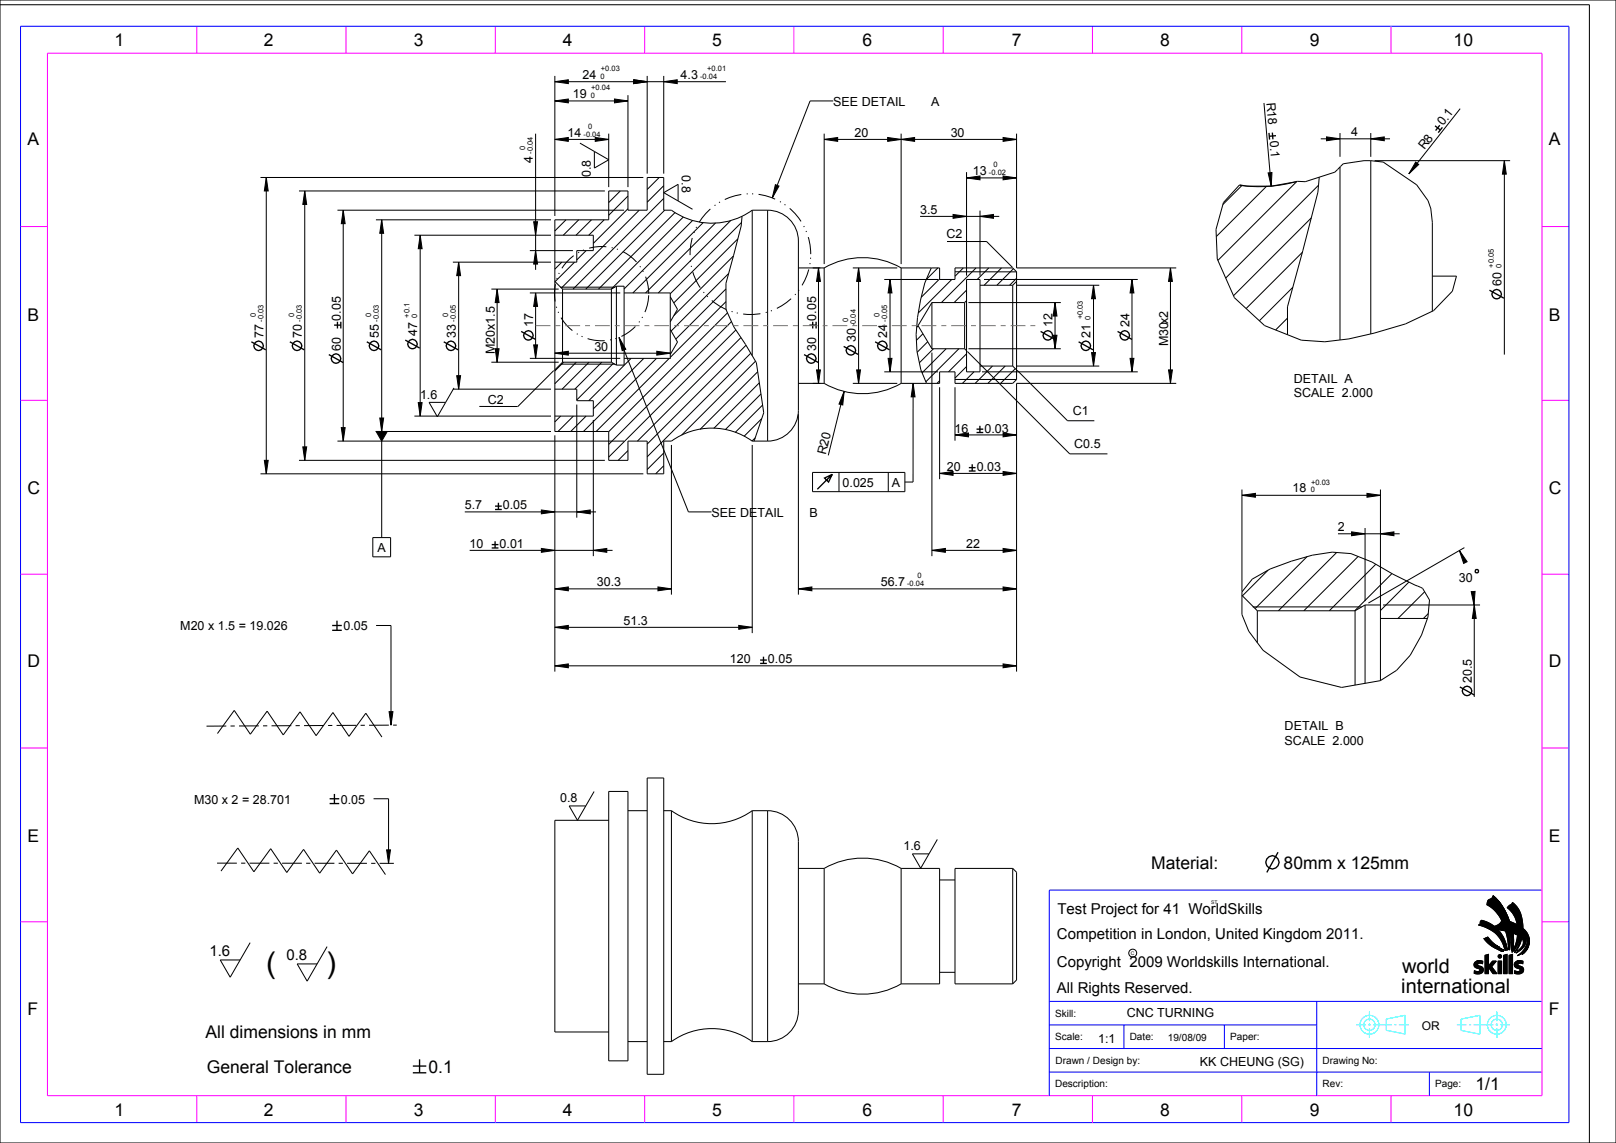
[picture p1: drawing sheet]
<svg xmlns="http://www.w3.org/2000/svg" width="420mm" height="297mm" viewBox="0 0 420 297" stroke-linecap="round" stroke-linejoin="round" font-family="sans-serif">
<g fill="#000">
<path d="M144.2 36.2l3.5-.5v1zM144.2 26.2l3.5-.5v1zM144.2 21.2l3.5-.5v1zM154.7 35.7l3.5 .5-3.5 .5zM159.7 25.7l3.5 .5-3.5 .5zM164.7 20.7l3.5 .5-3.5 .5zM172.5 21.2l3.5-.5v1zM214.2 36.2l3.5-.5v1zM234.2 36.2l3.5-.5v1zM230.7 35.7l3.5 .5-3.5 .5zM260.7 35.7l3.5 .5-3.5 .5zM344.8 35.6l3.5 .5-3.5 .5z"/>
<path d="M356.3 36.1l3.5-.5v1zM69.2 46.1l.5 3.5h-1zM79.2 49.6l.5 3.5h-1zM89.2 54.6l.5 3.5h-1zM99.2 57.1l.5 3.5h-1zM201.5 48l1 .4-1.8 3zM251.2 46.2l3.5-.5v1zM247.7 55.7l3.5 .5-3.5 .5zM254.7 56.2l3.5-.5v1zM260.7 45.7l3.5 .5-3.5 .5zM329.6 44.9l1-.1-.2 3.6zM367.9 42.1l.8 .6-2.5 2.5z"/>
<path d="M391 41.7l.5 3.5h-1zM109.2 61.1l.5 3.5h-1zM119.2 68.1l.5 3.5h-1zM129.2 75.1l.5 3.5h-1zM139.2 76.1l.5 3.5h-1zM138.7 57.6h1l-.5 3.5zM139.2 65.1l.5 3.5h-1zM212.7 69.6l.5 3.5h-1zM223.1 69.6l.5 3.5h-1zM231.3 72.6l.5 3.5h-1zM274.2 78.6l.5 3.5h-1zM284.2 74.1l.5 3.5h-1z"/>
<path d="M294.2 72.6l.5 3.5h-1zM304.2 69.6l.5 3.5h-1zM128.7 90.6h1l-.5 3.5zM138.7 89.6h1l-.5 3.5zM144.2 91.8l3.5-.5v1zM160.9 87.7l1.7 3-.9 .4zM170.7 91.3l3.5 .5-3.5 .5zM212.2 96.1h1l-.5 3.5zM222.6 96.1h1l-.5 3.5zM230.8 93.1h1l-.5 3.5zM237.3 99.6l.5 3.5h-1zM273.7 87.1h1l-.5 3.5z"/>
<path d="M283.7 91.6h1l-.5 3.5zM293.7 93.1h1l-.5 3.5zM303.7 96.1h1l-.5 3.5zM78.7 116.1h1l-.5 3.5zM88.7 111.1h1l-.5 3.5zM97.8 112.1h2.8l-1.4 2.5zM98.7 108.6h1l-.5 3.5zM108.7 104.6h1l-.5 3.5zM118.7 97.6h1l-.5 3.5zM219.4 101.7l-.4 3.5-.9-.2zM248.2 113l3.5-.5v1zM260.7 112.5l3.5 .5-3.5 .5z"/>
<path d="M68.7 119.6h1l-.5 3.5zM140.7 132.5l3.5 .5-3.5 .5zM149.9 133l3.5-.5v1zM244.2 123l3.5-.5v1zM260.7 122.5l3.5 .5-3.5 .5zM322.8 128.7l3.5-.5v1zM351.3 138.2l3.5 .5-3.5 .5zM358.8 138.7l3.5-.5v1zM355.3 128.2l3.5 .5-3.5 .5zM140.7 142.5l3.5 .5-3.5 .5zM144.2 153l3.5-.5v1zM154.2 143l3.5-.5v1z"/>
<path d="M171 152.5l3.5 .5-3.5 .5zM207.5 153l3.5-.5v1zM242.2 143l3.5-.5v1zM260.7 152.5l3.5 .5-3.5 .5zM260.7 142.5l3.5 .5-3.5 .5zM379.3 143l2 3-.9 .4zM382.4 153.7h1l-.3 3.5zM383.2 157.2l.5 3.5h-1zM144.2 163l3.5-.5v1zM144.2 173l3.5-.5v1zM192 162.5l3.5 .5-3.5 .5zM260.7 172.5l3.5 .5-3.5 .5z"/>
<path d="M101.1 184.9h1l-.5 3.5zM100.5 220.8h1l-.5 3.5zM384.8 239.3l.3-.2a8.6 8.6 0 0 1 3.3 1.6 7.8 7.8 0 0 1-4.1-.3l.3-.3zM386.8 233.9a1.44 1.44 0 0 0 1.2-1 14.4 14.4 0 0 1 4.2 6.5l-1.8-.5-.1 .4-1.1-1.8a7.7 7.7 0 0 0-2.8-2.4zM388 232.7a13.8 13.8 0 0 1 4.3 6.7 15.8 15.8 0 0 0-4.3-6.7zM390.4 238.9l1.5 .4-1.8 .3zM387.5 241l1.9-.7 .7-.7a4.6 4.6 0 0 1 4 .6 4.9 4.9 0 0 1 3.4 4.3l-.1 .2-.1-1.1v.8l-.4 .2-.4-1.2a3.8 3.8 0 0 1-2.5-.8l-2.9-1zM391.9 235.6l1-.8 .2-.3a7.8 7.8 0 0 1 2.7 6.8l-1.5-1a6.5 6.5 0 0 0-2.6-4.4zM383.1 250.5l1-.1v.4l-1 .2zM383.2 250.2l1.3 .1-1.4 .2zM383.1 251l1-.2 .3 .2-1.2 .1zM383.8 249.7h1.1z"/>
<path d="M383.2 251.1h1.6l-1.5 .2zM383.1 252.9l2.3-.4a1.93 1.93 0 0 1-2.3 .4zM383.3 251.3l1.5-.2 .3 .2zM383.7 249.8h1.6zM383.4 251.4l1.7-.1a.9 .9 0 0 1 .3 1.2l-2.3 .4 .1-.7a.84 .84 0 0 0 1.4-.2zM383.4 250l.3-.2h1.7l-.1 .6-2.1-.2zM385.7 243.9l1-.4 1 1.2 1.2 1a2.02 2.02 0 0 1-2.3-.7zM386 243.8h.1zM386.1 243.8l.6-.3zM386.6 241.2l.9-.2 1.5 .2 .2 .2-1.9-.3-.2 .3zM387.3 241.1l1.9 .3a11 11 0 0 1 6.1 2.1l-.4-.2a17.1 17.1 0 0 0-7.7-2.1zM386 248.2l.9-.2v3l1-1.3h1l-1.2 1.5 1.4 1.8h-1.1l-1.1-1.7v1.7h-.9z"/>
<path d="M386 240.9l2.4-.2-1.8 .5zM387.2 241.2a3.2 3.2 0 0 1 3.6 2.5l.5 1.3 .1 .6-.6-1.5-.7-.8 .5 .9a2.46 2.46 0 0 1 .3 1.9 7.7 7.7 0 0 0-3.8-4.7zM387.7 245.8l1.2-.1 2.1 1.2-2.4-1 .3 .2-.4 .2zM388.5 246.3l.4-.2 1.5 1.2zM389.4 249.7h.9v3.3h-.9zM389.5 246.5l.9 .6v.2zM390.2 246.9l.6 .3zM390.8 248.2l.9-.2v5h-.9zM391.1 246.5l.1 .1zM391.1 245.6l.3 1.5-.5-1zM391.3 245l.5 1.9zM392.5 244.8l-.2 2.1-.2-1.5-.1 1.5v-1.5z"/>
<path d="M392.2 245.7v.4zM392.2 248.2l.9-.2v5h-.9zM391.3 241.9l1 .2 .2 2.7-.5 .6zM392.4 242.2l.6 .2 .1 .5-.4 .7zM393.1 242.9l.1 1.8-.4 2.4-.1-3.5zM393.1 242.4a9.6 9.6 0 0 1-.1 5.1 12.8 12.8 0 0 0 .1-5.1zM393.6 246.4l-.3 .3zM393.5 246.3l.2-.1-.4 .5zM393.7 246.2l-.2 .4zM394 247.6l.2-.1zM394.3 247.1l.2-.1zM393.6 250.5l.9-.1v.4l-.9 .2z"/>
<path d="M393.7 250.2l1.2 .1-1.3 .2zM393.6 251l.9-.2 .4 .2-1.2 .1zM394.3 249.7h1zM394.4 243l.6 .3a7.6 7.6 0 0 1-1.7 3.9l.5-1-.3 .1 .6-1.4zM393.7 251.1h1.6l-1.5 .2zM393.6 252.9l2.2-.4a1.93 1.93 0 0 1-2.2 .4zM393.8 251.3l1.5-.2 .3 .2zM395.1 243.4l.3 .2a5.6 5.6 0 0 1-1.8 3.9 7.7 7.7 0 0 0 1.5-4.1zM394.1 249.8h1.6zM393.9 251.4l1.7-.1a.9 .9 0 0 1 .2 1.2l-2.2 .4 .1-.7a.84 .84 0 0 0 1.4-.2zM393.8 250l.3-.2h1.7v.6l-2.1-.2zM395.2 243.4h1.3a3.4 3.4 0 0 1-2.3 4.1l.1-.1a4.8 4.8 0 0 0 1.6-2.5l-.2-.8z"/>
<path d="M396.9 244.6l.4-.2a4.2 4.2 0 0 1-3 3.9 4.9 4.9 0 0 0 2.6-3.7zM397.5 244.5a3.9 3.9 0 0 1-1.9 3.5 4.6 4.6 0 0 0 1.9-3.5z"/>
<circle cx="389.8" cy="248.5" r=".45"/>
</g>
<g fill="none" stroke="#000" stroke-width=".26">
<path d="M0 0h420v297h-420zM0 1.2h413.1v295.8M144.2 19.7v36.4M168.2 19.7v25.4M172.5 19.7v25.4M139.2 34.7v35.4M144.2 36.2l3.5-.5v1zM144.2 26.2l3.5-.5v1zM144.2 21.2l3.5-.5v1zM144.2 36.2h14M144.2 26.2h19M144.2 21.2h44.5"/>
<path d="M150.7 37.2l7.5 4.3-3.7 2.2v-4.3M154.7 35.7l3.5 .5-3.5 .5zM158.2 34.7v13.9M159.7 25.7l3.5 .5-3.5 .5zM163.2 24.7v23.9M164.7 20.7l3.5 .5-3.5 .5zM172.5 21.2l3.5-.5v1zM214.2 36.2l3.5-.5v1zM214.2 34.7v33.9M214.2 36.2h50M216.5 26.2h-6l-9.8 25.2M230.7 35.7l3.5 .5-3.5 .5z"/>
<path d="M234.2 36.2l3.5-.5v1zM234.2 34.7v33.9M260.7 35.7l3.5 .5-3.5 .5zM264.2 34.7v34.9h41.5M328.5 26.8l1.9 21.6M343.3 36.1h18M344.8 35.6l3.5 .5-3.5 .5zM348.3 34.6v6.1M356.3 36.1l3.5-.5v1zM356.3 34.6v6.1M379.5 28.2l-13.3 17M67.7 46.1h99.5"/>
<path d="M69.2 46.1l.5 3.5h-1zM69.2 46.1v77M77.7 49.6h79.5M79.2 49.6l.5 3.5h-1zM79.2 49.6v70M87.7 54.6h74.5M89.2 54.6l.5 3.5h-1zM89.2 54.6v60M97.7 57.1h45.5M99.2 57.1l.5 3.5h-1zM99.2 57.1v55M138.7 57.6h1l-.5 3.5z"/>
<path d="M144.2 57.1h14v-7.5h5v5h5v-8.5h4.3v8.5h2a18 18 0 0 0 18.4 1.6l-.3 2.5-3.9 14.9v6.8l2.1 4.6 3 4.5 2.8 4.7 1.9 13.1-2.5 7.3h-.5a18 18 0 0 0-21 0h-2v8.5h-4.3v-8.5h-5v5h-5v-7.5h-14zM147.1 57.1l-2.9 2.9M150.4 57.1l-4 4M153.7 57.1l-4 4M157 57.1l-4 4M161.2 49.6l-3 3M163.2 50.9l-5 5M163.2 54.2l-9 9M166.1 54.6l-20.2 20.2M171.3 46.1l-3.1 3.1M172.5 48.3l-4.3 4.3M172.5 51.6l-23.6 23.5"/>
<path d="M172.8 54.6l-20.5 20.5M175.5 55.2l-19.9 19.9M176.2 52.2v-4.3l-3.7 2.2 7.5 4.3M177.6 56.4l-18.7 18.7M180 57.3l-17.8 17.8M182.8 57.8l-18.3 18.3M186 57.9l-18.2 18.2M189.9 57.3l-18.8 18.8M192.7 57.8l-18.5 18.5M201.5 48l1 .4-1.8 3zM239.1 56.2h20.6M247.7 55.7l3.5 .5-3.5 .5z"/>
<path d="M251.2 46.2l3.5-.5v1zM251.2 46.2h13M251.2 44.7v26.9M254.7 56.2l3.5-.5v1zM254.7 54.7v16.9M260.7 45.7l3.5 .5-3.5 .5zM322.2 48a33 33 0 0 0 14.9-.9l-20.6 20.6M322.8 48.1l-5 5M329.2 48.4l-13.1 13.1M329.6 44.9l1-.1-.2 3.6zM340.8 56.6l-20.2 20.2M342.7 48.1l-24.1 24.2"/>
<path d="M342.9 46l-.4 3.9-7.9 29.8v7.3M348.3 43.4v44.9M356.3 41.7l3.2 .4 8.7 5.9 2.9 4.1 .8 2.1 .4 3.5v23.2M356.3 41.7h-1.8l-5.4 .9-2.2 2.1-7.7 2.5-2-.1a36 36 0 0 1-15.1 1l-4.1 4.5-2 7 .4 7.7 4.4 10.1 7.9 7.2 9.5 3.8 6.1 .4 6.3-.7 6.5-1.5 8.2-2.4 7.3-3.5 4.9-5 1-4h-6.2M356.3 41.7v45.1M357.3 41.7h35.2M367.9 42.1l.8 .6-2.5 2.5zM391 41.7l.5 3.5h-1zM391 41.7v50.4M107.7 61.1h35.5M109.2 61.1l.5 3.5h-1zM109.2 61.1v47"/>
<path d="M117.7 68.1h25.5M119.2 68.1l.5 3.5h-1zM119.2 68.1v33M127.7 75.1h17.5M129.2 75.1l.5 3.5h-1zM129.2 75.1v19M137.7 76.1h23.5M137.7 65.1h11.2M139.2 76.1l.5 3.5h-1zM139.2 65.1l.5 3.5h-1zM139.2 76.1v17M144.2 61.1h10v4h-4.3v3h-5.7"/>
<path d="M144.2 73.1l2 2M145.6 74.6h14.2M146 68.1l-1.8 1.8M146.2 75.1v19M146.2 75.1h12.7M149.3 68.1l-5 5.1M152.3 65.1l-2.4 2.4M158.9 75.1v19M160.2 74.4v20.5M160.2 74.4h2v20.5h-2M160.2 74.4l-1.3 .7M162.2 76.1h12v17.2"/>
<path d="M174.2 77.1l1.9 3.3-1.9 3.2M188.7 75.1l-13.1 13M188.7 78.4l-14.5 14.5M189.4 71.1l-15 14.9M190.6 66.5l-15.5 15.5M191.8 62.1l-16.7 16.6M211.2 69.6h2M212.7 69.6l.5 3.5h-1zM212.7 69.6v30M214.2 69.6a20 20 0 0 1 20 0v30a20 20 0 0 1-20 0zM221.6 69.6h11.6M223.1 69.6l.5 3.5h-1z"/>
<path d="M223.1 69.6v30M229.8 72.6h14M231.3 72.6l.5 3.5h-1zM231.3 72.6v24M242.2 78.6h8.5M242.2 78.6l-3.6 6 3.6 6M242.2 78.6v12M243.8 69.6l-3.1 3M244.2 72.5l-4.8 4.8M246.1 62.8h10.4M247.4 72.6l-8.7 8.7M248.2 70.6h16"/>
<path d="M250.4 69.6l-2.2 2.2M250.7 78.6v12M251.2 72.6h3.5v24h-3.5zM251.2 75.4l-3.2 3.2M251.2 78.1l-.5 .5M251.7 78.6h24M253.7 69.6l-9 9M254.7 74.1h8.5M255.7 72.6h40M256.4 62.7l6.8 6.8M257 69.6l-3 3M260.3 69.6l-4.5 4.5"/>
<path d="M263.2 74.1v21M263.4 69.8l-4.3 4.3M264.2 70.6l-1-1h-15v3h-4v-3h-2.2l-1.6 3.9a46.7 46.7 0 0 0-2.1 17.8l1 4.8 1.5 3.5h3.4v-3h4v3h15l1-1M264.2 72.3l-1.8 1.8M264.2 73.1l-1 1M264.2 70.6v28M264.2 74.1h21.5M274.2 78.6l.5 3.5h-1zM274.2 78.6v12M284.2 74.1l.5 3.5h-1zM284.2 74.1v21M294.2 72.6l.5 3.5h-1z"/>
<path d="M294.2 72.6v24M304.2 69.6l.5 3.5h-1zM304.2 69.6v30M336 74.7l-8.7 8.6M338.5 65.6l-14.6 14.6M118.7 97.6h1l-.5 3.5zM127.7 94.1h17.5M128.7 90.6h1l-.5 3.5zM137.7 93.1h23.5M138.7 89.6h1l-.5 3.5zM143.9 96.3l-9.3 9.4M144.2 91.8l3.5-.5v1z"/>
<path d="M144.2 91.8h30M145.8 94.6h14M146.2 94.1l-2 2M146.2 94.1h12.7M146.5 94.1l-2.3 2.3M149.8 94.1l-5.6 5.6M153.1 94.1l-7 7M156.4 94.1l-7 7M158.9 94.1l1.3 .8M159.4 94.4l-9.5 9.5M160.9 87.7l1.7 3-.9 .4zM160.9 87.7l18 45.3h6"/>
<path d="M162.2 93.1h12M164 93.1l-11 11M167.3 93.1l-13.1 13.1M170.6 93.1l-19 19M170.7 91.3l3.5 .5-3.5 .5zM173.9 93.1l-19 19M174.2 85.6l1.9 3.3-1.9 3.2M189.1 81.3l-30.9 30.9M190.1 83.6l-31.9 31.9M191.2 85.7l-33 33.1M192.6 87.7l-26.9 26.9M193.9 89.7l-25.7 25.7"/>
<path d="M195.1 91.8l-26.9 26.9M196.4 93.9l-19.2 19.1M196.9 96.6l-14.9 15M197.4 99.5l-11.9 11.8M211.2 99.6h2M212.2 96.1h1l-.5 3.5zM221.6 99.6h11.6M222.6 96.1h1l-.5 3.5zM229.8 96.6h14M230.8 93.1h1l-.5 3.5zM237.3 99.6l.5 3.5h-1zM237.3 99.6v25.7h-2.1"/>
<path d="M238.6 84.7l-.3 .3M239.9 86.7l-1.7 1.7M241.1 88.8l-2.7 2.7M242.2 90.6h8.5M242.2 91.6v52.9M242.6 90.6l-3.7 3.7M244.2 98.9l-.7 .7M245.9 90.6l-6.2 6.3M248.2 98.6h16M249.2 90.6l-8.6 8.6M250.7 90.6l.5 .5M251.2 91.9l-4.7 4.7"/>
<path d="M251.2 95.2l-3 3M251.4 91.3l26.6 26.6h9.8M251.7 90.6h24M253.1 96.6l-3 3M254.7 95.1h8.5M255.2 96.6h40.5M257.9 95.1l-4.5 4.5M261.3 95.1l-4.5 4.5M263.2 95.1l1 1M263.9 95.8l-3.8 3.8M264.2 95.1h21.5M264.4 96.2l13.1 13.1h6.9"/>
<path d="M273.7 87.1h1l-.5 3.5zM283.7 91.6h1l-.5 3.5zM293.7 93.1h1l-.5 3.5zM303.7 96.1h1l-.5 3.5zM305.7 99.6h-41.5v74.9M334.6 82.7l-3.1 3M68.7 119.6h1l-.5 3.5zM77.7 119.6h79.5M78.7 116.1h1l-.5 3.5zM87.7 114.6h74.5M88.7 111.1h1l-.5 3.5zM97.7 112.1h45.5"/>
<path d="M97.8 112.1h2.8l-1.4 2.5zM98.7 108.6h1l-.5 3.5zM99.2 114.6v25.1M107.7 108.1h35.5M108.7 104.6h1l-.5 3.5zM117.7 101.1h25.5M118 100.8l-4.3 7.5-2.2-3.7h4.3M124.6 105.6h9.9M144.2 113.1v61.4M144.2 101.1h5.7v3h4.3v4h-10M145.7 108.1l-1.5 1.5M149 108.1l-4 4"/>
<path d="M149.9 105.1v29.4M152.3 108.1l-4 4M154.2 109.1v35.4M163.2 117.1l-2.5 2.5M172.5 117.7l-4.3 4.3M174.5 115.6v38.9M195.5 115.6v48.9M196.3 113.8l-.8 .8M197.8 102.4l-9.3 9.3M198 108.8l-4.6 4.6M198.2 105.2l-7.1 7.2M207.5 107.6v46.9"/>
<path d="M219.4 101.7l-.4 3.5-.9-.2zM219.4 101.7l-4.1 16.6M244.2 100.6v23.9M248.2 113l3.5-.5v1zM248.2 113h16M248.2 100.6v13.9M260.7 112.5l3.5 .5-3.5 .5zM67.7 123.1h99.5M96.9 139.7h4.6v5h-4.6zM120.8 133h34.1M140.7 132.5l3.5 .5-3.5 .5zM149.9 133l3.5-.5v1z"/>
<path d="M172.5 121l-2.1 2.1M211.2 122.8h24v5h-24zM218.1 122.8v5M230.9 122.8v5M244.2 123l3.5-.5v1zM244.2 123h20M260.7 122.5l3.5 .5-3.5 .5zM322.8 128.7l3.5-.5v1zM322.8 127.2v26.5M322.8 128.7h36M347.7 138.7h16.1M351.3 138.2l3.5 .5-3.5 .5z"/>
<path d="M354.8 137.2v19M355.3 128.2l3.5 .5-3.5 .5zM358.8 138.7l3.5-.5v1zM358.8 127.2v49.6M122.1 143h37.1M140.7 142.5l3.5 .5-3.5 .5zM144.2 153l3.5-.5v1zM144.2 153h30.3M154.2 143l3.5-.5v1zM171 152.5l3.5 .5-3.5 .5zM207.5 153l3.5-.5v1zM207.5 153h56.7"/>
<path d="M242.2 143l3.5-.5v1zM242.2 143h22M260.7 152.5l3.5 .5-3.5 .5zM260.7 142.5l3.5 .5-3.5 .5zM322.8 154.7l4 4M325.5 150.5l4.6-2.7 5.5-2 5.5-1.5 5.1-.8 4.9 .4 5.5 2.1 5.4 3.2 7.7 3.7 1.8 3-.4 4.4-1.6 4.7-3 5.3-3.5 3.9-4.3 2.7-10 1.7-10.8-2.7-9.6-6.9-3.8-5-1.7-4.3v-5.9zM325.6 157.7h28.3M326.8 158.7v8.3M326.8 158.7h25.4M329.6 148.2l-6.7 6.6M339.7 144.7l-13.5 13.4M347.4 143.6l-15.1 15.1"/>
<path d="M352.2 158.7v19.3M353 144.6l-14.1 14.1M354.8 157.2l-2.6 1.5M354.8 157.2h4M354.8 157.2v20.4M357.6 146.6l-12.1 12.1M359.5 157.2h25.2M361.8 149l-9.7 9.7M366.2 151.2l-7.4 7.4M370.3 153.8l-7 6.9M371.2 159.4l-1.3 1.3M379.3 143l2 3-.9 .4z"/>
<path d="M379.3 143l1.3 2.6M380.6 142.3l-25 14.4M382.4 153.7h1l-.3 3.5zM382.9 154.1l.2 3.1M383.2 157.2l.5 3.5h-1zM383.2 157.2v23.9M97.7 162.5h3.9v25.9M144.2 163l3.5-.5v1zM144.2 173l3.5-.5v1zM144.2 173h120M144.2 163h51.3M192 162.5l3.5 .5-3.5 .5z"/>
<path d="M260.7 172.5l3.5 .5-3.5 .5zM358.8 160.7h12.2M56.5 190.6l4.4-6 4.2 6.2 4.3-6 4.2 6.2 4.4-6 4.2 6.1 4.3-6 4.2 6.2 4.4-6 4.2 6.2M101.1 184.9h1l-.5 3.5zM97.1 207.6h3.9v16.7M154.4 205.7l-4.3 7.5-2.2-3.8h4.3M243.6 218.1l-4.3 7.5-2.2-3.7h4.3M57.4 226.3l4.4-6 4.2 6.2 4.4-6 4.1 6.2 4.4-6 4.2 6.2 4.3-6 4.2 6.2 4.4-6 4.2 6.2M100.5 220.8h1l-.5 3.5zM214.2 225.7a20 20 0 0 1 20 0v30a20 20 0 0 1-20 0zM263.2 225.7l1 1v28l-1 1zM384.8 239.3l.3-.2a8.6 8.6 0 0 1 3.3 1.6 7.8 7.8 0 0 1-4.1-.3l.3-.3z"/>
<path d="M386.8 233.9a1.44 1.44 0 0 0 1.2-1 14.4 14.4 0 0 1 4.2 6.5l-1.8-.5-.1 .4-1.1-1.8a7.7 7.7 0 0 0-2.8-2.4zM388 232.7a13.8 13.8 0 0 1 4.3 6.7 15.8 15.8 0 0 0-4.3-6.7zM390.3 239.3a9 9 0 0 0-3.9-4.2 1.48 1.48 0 0 1 1.3-1.7l.3-.5a14.4 14.4 0 0 1 4.2 6.5M390.4 238.9l1.5 .4-1.8 .3zM391.9 235.6l1-.8 .2-.3a7.8 7.8 0 0 1 2.7 6.8l-1.5-1a6.5 6.5 0 0 0-2.6-4.4zM392.3 239.4l-.7-1.8a14.1 14.1 0 0 0-3.6-4.9 14.3 14.3 0 0 1 4.3 6.7M65 244.9l-5.2 9-2.6-4.5h5.2M85 246l-5.2 9-2.6-4.5h5.2M383.1 250.5l1-.1v.4l-1 .2zM383.1 251l1-.2 .3 .2-1.2 .1zM383.1 252.9l2.3-.4a1.93 1.93 0 0 1-2.3 .4zM383.2 251.1h1.6l-1.5 .2z"/>
<path d="M383.2 250.2l1.3 .1-1.4 .2zM383.3 251.3l1.5-.2 .3 .2zM383.4 250l.3-.2h1.7l-.1 .6-2.1-.2zM383.4 250l.6-.3h1.1l.3 .1-.2 .6a.66 .66 0 0 0-.7-.2 .66 .66 0 0 0-.4 .6l.3 .2a1.05 1.05 0 0 1 1.1 1.1 1.05 1.05 0 0 1-1.2 1l-1.2-.2 .1-.7a.84 .84 0 0 0 1.4-.2l-.2-.3a1.09 1.09 0 0 1-1.1-.5 1.09 1.09 0 0 1 .1-1.2zM383.4 251.4l1.7-.1a.9 .9 0 0 1 .3 1.2l-2.3 .4 .1-.7a.84 .84 0 0 0 1.4-.2zM383.7 249.8h1.6zM383.8 249.7h1.1zM385.7 243.9l1-.4 1 1.2 1.2 1a2.02 2.02 0 0 1-2.3-.7zM385.7 243.9l1.7 1.8 3 1.6-.1-.2M385.7 243.9l1-.4a9.3 9.3 0 0 0 3.1 2.7l-.8-.4 2 1.1-2.4-1 2.2 1.3-.4-.1M385.7 243.9h.1M386 243.8h.1z"/>
<path d="M386 248.2l.9-.2v3l1-1.3h1l-1.2 1.5 1.4 1.8h-1.1l-1.1-1.7v1.7h-.9zM386 240.9l2.4-.2-1.8 .5zM386.1 243.8l.6-.3zM386.6 241.2l.9-.2 1.5 .2 .2 .2-1.9-.3-.2 .3zM387.2 241.2a3.2 3.2 0 0 1 3.6 2.5l.5 1.3 .1 .6-.6-1.5-.7-.8 .5 .9a2.46 2.46 0 0 1 .3 1.9 7.7 7.7 0 0 0-3.8-4.7zM387.3 241.1l1.9 .3a11 11 0 0 1 6.1 2.1l-.4-.2a17.1 17.1 0 0 0-7.7-2.1zM387.3 241.1l2.7 .4a12.2 12.2 0 0 1 5.2 1.9 16.7 16.7 0 0 0-7.7-2.4 3.2 3.2 0 0 0 2.9-2.1 10.7 10.7 0 0 1 6.4 3.5 4 4 0 0 1-1.2 5.6 4.1 4.1 0 0 0 1.7-4.4 4.2 4.2 0 0 1-3 4.7 4.2 4.2 0 0 0 2.4-4.5l-.2-.4a3.6 3.6 0 0 1-2.5 4.2l.5-.5h-.2a2.46 2.46 0 0 0 1.3-3.3 13.5 13.5 0 0 0-7.7-2.5zM387.5 241l1.9-.7 .7-.7a4.6 4.6 0 0 1 4 .6 4.9 4.9 0 0 1 3.4 4.3l-.1 .2-.1-1.1v.8l-.4 .2-.4-1.2a3.8 3.8 0 0 1-2.5-.8l-2.9-1zM387.7 245.8l1.2-.1 2.1 1.2-2.4-1 .3 .2-.4 .2zM388.4 240.7l-1.6-1-1.7-.6-.4 .4-.1 .6-.3 .3a8.2 8.2 0 0 1 6.8 6.2v-.3l.3 .8-.4-1.7-.9-2.1a6.3 6.3 0 0 1 1.7 3.6l-.1-.5a9.2 9.2 0 0 0-2.4-4.9M388.5 246.3l.4-.2 1.5 1.2zM389 241.2l.2 .2"/>
<path d="M389.4 249.7h.9v3.3h-.9zM389.5 246.5l.9 .6v.2zM390.2 246.9l.6 .3zM390.3 249.7h.1M390.3 247.1h.1M390.4 247.1h-.1M390.4 247.1h.1M390.8 248.2l.9-.2v5h-.9zM391.1 245.6l.3 1.5-.5-1zM391.1 246.5l.1 .1zM391.3 241.9l1 .2 .2 2.7-.5 .6zM391.3 241.9l.5 2.1 .2 2.9 .1-1.5 .2 1.5 .2-2.7-.2-2.1"/>
<path d="M391.3 245l.5 1.9zM392.2 245.7v.4zM392.2 248.2l.9-.2v5h-.9zM392.4 242.2l.6 .2 .1 .5-.4 .7zM392.4 242.2l.4 2.8v2.1l.4-2.7-.2-2M392.5 244.8l-.2 2.1-.2-1.5-.1 1.5v-1.5zM393.1 242.9l.1 1.8-.4 2.4-.1-3.5zM393.1 242.4a9.6 9.6 0 0 1-.1 5.1 12.8 12.8 0 0 0 .1-5.1zM393.1 242.4l.2 2.2-.3 2.9 .4-2.2-.2-2.9M393.5 246.3l.2-.1-.4 .5zM393.6 246.4l-.3 .3zM393.6 250.5l.9-.1v.4l-.9 .2z"/>
<path d="M393.6 251l.9-.2 .4 .2-1.2 .1zM393.6 252.9l2.2-.4a1.93 1.93 0 0 1-2.2 .4zM393.7 251.1h1.6l-1.5 .2zM393.7 250.2l1.2 .1-1.3 .2zM393.7 246.2l-.2 .4zM393.8 251.3l1.5-.2 .3 .2zM393.8 250l.3-.2h1.7v.6l-2.1-.2zM393.8 250l.7-.3h1l.3 .1-.1 .6a.66 .66 0 0 0-.7-.2 .66 .66 0 0 0-.5 .6l.4 .2a1.05 1.05 0 0 1 1.1 1.1 1.05 1.05 0 0 1-1.3 1l-1.1-.2 .1-.7a.84 .84 0 0 0 1.4-.2l-.2-.3a1.09 1.09 0 0 1-1.1-.5 1.09 1.09 0 0 1 0-1.2zM393.9 251.4l1.7-.1a.9 .9 0 0 1 .2 1.2l-2.2 .4 .1-.7a.84 .84 0 0 0 1.4-.2zM394 247.6l.2-.1zM394.1 249.8h1.6zM394.3 249.7h1z"/>
<path d="M394.3 240.3l-.7-2.2-.8-1.2-1.1-1 1.4-1.4a7.9 7.9 0 0 1 2.7 6.8M394.3 247.1l.2-.1zM394.4 243l.6 .3a7.6 7.6 0 0 1-1.7 3.9l.5-1-.3 .1 .6-1.4zM394.4 243l-.3 1.9-.8 1.8 .5-.5-.5 1 1-1.5 .7-2.4M395.1 243.4l.3 .2a5.6 5.6 0 0 1-1.8 3.9 7.7 7.7 0 0 0 1.5-4.1zM395.1 243.4l-.3 1.9-1.2 2.2 1.4-2 .5-1.8M395.2 243.4h1.3a3.4 3.4 0 0 1-2.3 4.1l.1-.1a4.8 4.8 0 0 0 1.6-2.5l-.2-.8zM396.9 244.6l.4-.2a4.2 4.2 0 0 1-3 3.9 4.9 4.9 0 0 0 2.6-3.7zM397.5 244.5a3.9 3.9 0 0 1-1.9 3.5 4.6 4.6 0 0 0 1.9-3.5z"/>
<circle cx="294.4" cy="247.7" r="1.03"/>
<circle cx="389.8" cy="248.5" r=".45"/>
</g>
<g fill="none" stroke="#000" stroke-width=".35">
<path d="M329.8 34.5l.2 1.8M330.7 34.5l.1 1.7M331.6 35.3l-1.7 .1M373 32.7l1.3 1.1M374.2 32.5l-1.1 1.4M374.9 33.1l-1.1 1.4M387.1 75.4l3.8 2.1M65.3 88.8l3.8 2.1M75.3 88.8l3.8 2.1M85.5 92.1l3.7 2.1M86.8 84.5h1.8M87.7 83.6v1.8"/>
<path d="M88.6 83.6v1.8M95.3 88.8l3.8 2.1M105.3 88.4l3.8 2.1M115.3 88.8l3.8 2.1M135.5 86.1l3.7 2.1M209 92.1l3.7 2.1M210.4 84.5h1.7M211.2 83.6v1.8M212.1 83.6v1.8M219.3 90l3.7 2.1M227.4 88.8l3.8 2.1M270.5 86.1l3.7 2.1"/>
<path d="M280.3 88.8l3.8 2.1M290.5 86.1l3.7 2.1M253.8 112.4h1.8M253.8 111.5h1.8M254.7 110.6v1.8M128.7 132.4h1.7M128.7 131.5h1.7M129.5 130.6v1.8M216.3 123.3l-2 .9 1 1.1 1-2-3.9 3.8M251.8 122.4h1.8M251.8 121.5h1.8M252.7 120.6v1.8"/>
<path d="M127.8 142.4h1.7M127.8 141.5h1.7M128.7 140.6v1.8M383.6 148h.4l.2 .2v.4l-.2 .2h-.4l-.2-.2v-.4zM86.3 162.5h2.5M86.3 163.8h2.5M87.6 161.3v2.5M197.6 172.4h1.7M197.6 171.5h1.7M198.4 170.6v1.8M379.4 178.5l3.8 2.1M85.7 207.6h2.5"/>
<path d="M85.7 208.8h2.5M86.9 206.3v2.5M332.2 221.4l-3 5.3M107.3 278.8h3.5M107.3 277h3.5M109 275.3v3.5"/>
<circle cx="389" cy="76.5" r="1.23"/>
<circle cx="67.2" cy="89.9" r="1.23"/>
<circle cx="77.2" cy="89.9" r="1.23"/>
<circle cx="87.3" cy="93.2" r="1.23"/>
<circle cx="97.2" cy="89.9" r="1.23"/>
<circle cx="107.2" cy="89.4" r="1.23"/>
<circle cx="117.2" cy="89.9" r="1.23"/>
<circle cx="137.3" cy="87.2" r="1.23"/>
<circle cx="210.9" cy="93.2" r="1.23"/>
<circle cx="221.1" cy="91.1" r="1.23"/>
<circle cx="229.3" cy="89.9" r="1.23"/>
<circle cx="272.3" cy="87.2" r="1.23"/>
<circle cx="282.2" cy="89.9" r="1.23"/>
<circle cx="292.3" cy="87.2" r="1.23"/>
<circle cx="381.3" cy="179.6" r="1.23"/>
<circle cx="330.7" cy="224.1" r="1.72"/>
</g>
<path d="M5.3 6.8h402.5v284.9h-402.5zM400.8 231.3h-128.1v53.4M272.7 278.6h128.1M272.7 272.5h128.1M272.7 266.3h69.5M272.7 260.2h128.1M292.1 266.3v6.2M318.2 266.3v6.2M342.2 260.2v24.5M371.5 278.6v6.1" fill="none" stroke="#00f" stroke-width=".26"/>
<g fill="none" stroke="#f0f" stroke-width=".26">
<path d="M12.3 13.8h388.5v270.9h-388.5zM51.1 6.8v7M89.9 6.8v7M128.7 6.8v7M167.5 6.8v7M206.3 6.8v7M245.1 6.8v7M283.9 6.8v7M322.7 6.8v7M361.5 6.8v7M5.3 58.9h7M400.8 58.9h7"/>
<path d="M5.3 104h7M400.8 104h7M5.3 149.2h7M400.8 149.2h7M5.3 194.4h7M400.8 194.4h7M5.3 239.5h7M400.8 239.5h7M51.1 284.7v7M89.9 284.7v7M128.7 284.7v7M167.5 284.7v7"/>
<path d="M206.3 284.7v7M245.1 284.7v7M283.9 284.7v7M322.7 284.7v7M361.5 284.7v7"/>
</g>
<g fill="none" stroke="#0ff" stroke-width=".26">
<path d="M360.3 264.8l4.9-1v4.9l-4.9-1zM379.7 264.8l4.9-1v4.9l-4.9-1z"/>
<circle cx="355.9" cy="266.3" r="2.45"/>
<circle cx="355.9" cy="266.3" r="1.47"/>
<circle cx="389" cy="266.3" r="1.47"/>
<circle cx="389" cy="266.3" r="2.45"/>
</g>
<g fill="none" stroke="#0ff" stroke-width=".26" stroke-dasharray="5.1 1.1 1.1 1.1" stroke-linecap="butt">
<path d="M355 266.3h-2.5M355.9 262.8v2.5M355.9 265.9v.7M355.9 267.2v2.5M356.2 266.3h-.6M361.7 266.3h-4.8M362.9 266.3h-.5M366.2 266.3h-2.6M381.1 266.3h-2.4M382.3 266.3h-.5M388.1 266.3h-5.1M389 262.8v2.5"/>
<path d="M389 265.9v.7M389 267.2v2.5M389.3 266.3h-.6M392.4 266.3h-2.4"/>
</g>
<path d="M53.7 188.7l49.4-.3M56.4 224.3h46" fill="none" stroke="#000" stroke-width=".26" stroke-dasharray="5.1 1.1 1.1 1.1" stroke-linecap="butt"/>
<path d="M168.6 76.3a12.2 12.2 0 0 0-18-10.8 12.2 12.2 0 0 0-1.2 20.9 12.2 12.2 0 0 0 19.1-8.7l.1-1.4M210.7 66a15.7 15.7 0 0 0-23.1-13.8 15.7 15.7 0 0 0-1.3 26.9 15.7 15.7 0 0 0 24.3-11.5l.1-1.6" fill="none" stroke="#000" stroke-width=".26" stroke-dasharray="4.5 1.4 .3 1.1 .3 1.4" stroke-linecap="butt"/>
<!-- layer: 02___PRT_ALL_AXES -->
<g fill="none" stroke="#000" stroke-width=".26">
<path d="M195.5 54.6l-2.6 1.6M195.5 54.6v37.8M195.5 54.6h4M199.5 54.6a8 8 0 0 1 8 8v44a8 8 0 0 1-8 8M199.5 54.6v60M207.5 69.6h6.7M234.2 69.6h7.8M207.5 99.6h6.7M234.2 99.6h6.6M196 114.6h3.5M158.2 213.2h-14v55h14M158.2 205.7h5v70h-5z"/>
<path d="M163.2 210.7h5M168.2 202.2h4.3v77h-4.3zM172.5 210.7h2M174.5 210.7a18 18 0 0 0 21 0M174.5 210.7v60M195.5 210.7v60M195.5 210.7h4M199.5 210.7a8 8 0 0 1 8 8v44a8 8 0 0 1-8 8M199.5 210.7v60M207.5 225.7h6.7M234.2 225.7h10v30h-10M244.2 228.7h4"/>
<path d="M263.2 225.7h-15v30h15M207.5 255.7h6.7M244.2 252.7h4M163.2 270.7h5M172.5 270.7h2M174.5 270.7a18 18 0 0 1 21 0M195.5 270.7h4"/>
</g>
<path d="M139.2 84.6h130" fill="none" stroke="#aa7638" stroke-width=".26" stroke-dasharray="1.3 1.3 3.9 1.3" stroke-dashoffset="2.6" stroke-linecap="butt"/>
<g font-size="7.8">
<text x="69.2" y="252.9">(</text>
<text x="84.8" y="252.9">)</text>
</g>
<g font-size="5.2">
<text x="364.4" y="252.9">world</text>
<text x="364.2" y="258.1">international</text>
</g>
<g font-size="4.5">
<text x="29.8" y="12">1</text>
<text x="68.6" y="12">2</text>
<text x="107.5" y="12">3</text>
<text x="146.2" y="12">4</text>
<text x="185.1" y="12">5</text>
<text x="224.2" y="12">6</text>
<text x="262.9" y="12">7</text>
<text x="301.5" y="12">8</text>
<text x="340.4" y="12">9</text>
<text x="377.8" y="12">10</text>
<text x="7.1" y="37.6">A</text>
<text x="402.6" y="37.6">A</text>
<text x="7.1" y="83.3">B</text>
<text x="402.6" y="83.3">B</text>
<text x="7.1" y="128.2">C</text>
<text x="402.6" y="128.2">C</text>
<text x="7.1" y="173.4">D</text>
<text x="402.6" y="173.4">D</text>
<text x="7.1" y="218.7">E</text>
<text x="402.6" y="218.7">E</text>
<text x="299.2" y="225.8">Material:</text>
<text x="333.6" y="225.8">80mm x 125mm</text>
<text x="7.1" y="263.8">F</text>
<text x="402.6" y="263.8">F</text>
<text x="53.4" y="269.8">All dimensions in mm</text>
<text x="53.7" y="278.8">General Tolerance</text>
<text x="111.4" y="278.8">0.1</text>
<text x="383.5" y="283.3">1/1</text>
<text x="29.8" y="289.9">1</text>
<text x="68.6" y="289.9">2</text>
<text x="107.5" y="289.9">3</text>
<text x="146.2" y="289.9">4</text>
<text x="185.1" y="289.9">5</text>
<text x="224.2" y="289.9">6</text>
<text x="262.9" y="289.9">7</text>
<text x="301.5" y="289.9">8</text>
<text x="340.4" y="289.9">9</text>
<text x="377.8" y="289.9">10</text>
</g>
<g font-size="3.9">
<text x="274.8" y="237.4">Test Project for 41 WorldSkills</text>
<text x="274.7" y="243.9">Competition in London, United Kingdom 2011.</text>
<text x="54.4" y="248.3">1.6</text>
<text x="74.4" y="249.3">0.8</text>
<text x="274.7" y="251.2">Copyright 2009 Worldskills International.</text>
<text x="274.7" y="258.1">All Rights Reserved.</text>
</g>
<g font-size="3.3">
<text x="151.4" y="20.5">24</text>
<text x="176.9" y="20.5">4.3</text>
<text x="148.9" y="25.5">19</text>
<text x="216.5" y="27.5">SEE DETAIL</text>
<text x="242" y="27.5">A</text>
<text x="329.1" y="26.7" transform="rotate(85 329.1 26.7)">R18</text>
<text x="147.5" y="35.5">14</text>
<text x="222.1" y="35.6">20</text>
<text x="247.1" y="35.6">30</text>
<text x="351.2" y="35.4">4</text>
<text x="330" y="36.6" transform="rotate(85 330 36.6)">0.1</text>
<text x="138.5" y="42.3" transform="rotate(-90 138.5 42.3)">4</text>
<text x="153.5" y="46" transform="rotate(-90 153.5 46)">0.8</text>
<text x="177.2" y="45.6" transform="rotate(90 177.2 45.6)">0.8</text>
<text x="252.9" y="45.5">13</text>
<text x="239.1" y="55.6">3.5</text>
<text x="246" y="61.8">C2</text>
<text x="390.2" y="74.4" transform="rotate(-90 390.2 74.4)">60</text>
<text x="88.6" y="83.3" transform="rotate(-90 88.6 83.3)">0.05</text>
<text x="212.1" y="83.3" transform="rotate(-90 212.1 83.3)">0.05</text>
<text x="68.5" y="87.8" transform="rotate(-90 68.5 87.8)">77</text>
<text x="78.5" y="87.8" transform="rotate(-90 78.5 87.8)">70</text>
<text x="98.5" y="87.8" transform="rotate(-90 98.5 87.8)">55</text>
<text x="108.5" y="87.3" transform="rotate(-90 108.5 87.3)">47</text>
<text x="118.5" y="87.8" transform="rotate(-90 118.5 87.8)">33</text>
<text x="138.6" y="85.1" transform="rotate(-90 138.6 85.1)">17</text>
<text x="222.4" y="89" transform="rotate(-90 222.4 89)">30</text>
<text x="230.6" y="87.8" transform="rotate(-90 230.6 87.8)">24</text>
<text x="273.6" y="85.1" transform="rotate(-90 273.6 85.1)">12</text>
<text x="283.5" y="87.8" transform="rotate(-90 283.5 87.8)">21</text>
<text x="293.6" y="85.1" transform="rotate(-90 293.6 85.1)">24</text>
<text x="303.6" y="89.9" transform="rotate(-90 303.6 89.9)">M30x2</text>
<text x="88.6" y="91.1" transform="rotate(-90 88.6 91.1)">60</text>
<text x="128.6" y="92.1" transform="rotate(-90 128.6 92.1)">M20x1.5</text>
<text x="154.5" y="91.2">30</text>
<text x="212.1" y="91.1" transform="rotate(-90 212.1 91.1)">30</text>
<text x="336.3" y="99.5">DETAIL A</text>
<text x="109.2" y="103.6">1.6</text>
<text x="126.8" y="105.1">C2</text>
<text x="278.8" y="107.9">C1</text>
<text x="336.3" y="103.2">SCALE 2.000</text>
<text x="248.1" y="112.4">16</text>
<text x="255.8" y="112.4">0.03</text>
<text x="279.2" y="116.4">C0.5</text>
<text x="246.1" y="122.4">20</text>
<text x="253.8" y="122.4">0.03</text>
<text x="219" y="126.5">0.025</text>
<text x="231.8" y="126.5">A</text>
<text x="336" y="128">18</text>
<text x="120.8" y="132.4">5.7</text>
<text x="130.7" y="132.4">0.05</text>
<text x="184.9" y="134.3">SEE DETAIL</text>
<text x="210.4" y="134.3">B</text>
<text x="98.1" y="143.4">A</text>
<text x="122.1" y="142.4">10</text>
<text x="129.8" y="142.4">0.01</text>
<text x="251.1" y="142.4">22</text>
<text x="347.7" y="138.1">2</text>
<text x="155.1" y="152.4">30.3</text>
<text x="228.9" y="152.3">56.7</text>
<text x="379.2" y="151.1">30</text>
<text x="46.9" y="163.8">M20 x 1.5 = 19.026</text>
<text x="89.2" y="163.8">0.05</text>
<text x="162" y="162.4">51.3</text>
<text x="189.7" y="172.4">120</text>
<text x="199.6" y="172.4">0.05</text>
<text x="382.5" y="177.5" transform="rotate(-90 382.5 177.5)">20.5</text>
<text x="333.9" y="189.8">DETAIL B</text>
<text x="333.9" y="193.5">SCALE 2.000</text>
<text x="50.4" y="208.8">M30 x 2 = 28.701</text>
<text x="88.6" y="208.8">0.05</text>
<text x="145.6" y="208.5">0.8</text>
<text x="234.8" y="220.9">1.6</text>
<text x="292.8" y="264.2">CNC TURNING</text>
<text x="285.4" y="270.9">1:1</text>
<text x="311.9" y="276.9">KK CHEUNG (SG)</text>
</g>
<g font-size="3.2">
<text x="375.1" y="32.9" transform="rotate(-52 375.1 32.9)">0.1</text>
<text x="370.3" y="39" transform="rotate(-52 370.3 39)">R8</text>
<text x="214.7" y="118.2" transform="rotate(-76 214.7 118.2)">R20</text>
</g>
<text font-size="3.1" x="369.5" y="267.6">OR</text>
<g font-size="2.6">
<text x="274.2" y="264.2">Skill:</text>
<text x="274.2" y="270.3">Scale:</text>
<text x="293.6" y="270.3">Date:</text>
<text x="303.5" y="270.4">19/08/09</text>
<text x="319.7" y="270.3">Paper:</text>
<text x="274.4" y="276.4">Drawn / Design by:</text>
<text x="343.7" y="276.4">Drawing No:</text>
<text x="274.2" y="282.5">Description:</text>
<text x="343.7" y="282.5">Rev:</text>
<text x="373" y="282.5">Page:</text>
</g>
<g font-size="2">
<text x="153.7" y="23.5">+0.04</text>
<text x="156.1" y="20.5">0</text>
<text x="156.2" y="18.5">+0.03</text>
<text x="182" y="20.5">-0.04</text>
<text x="183.8" y="18.5">+0.01</text>
<text x="153.6" y="25.5">0</text>
<text x="151.7" y="35.5">-0.04</text>
<text x="152.9" y="33.5">0</text>
<text x="136.5" y="39" transform="rotate(-90 136.5 39)">0</text>
<text x="138.5" y="39.9" transform="rotate(-90 138.5 39.9)">-0.04</text>
<text x="257" y="45.5">-0.02</text>
<text x="258.2" y="43.5">0</text>
<text x="388.2" y="69.6" transform="rotate(-90 388.2 69.6)">+0.05</text>
<text x="390.2" y="69.7" transform="rotate(-90 390.2 69.7)">0</text>
<text x="66.5" y="82.4" transform="rotate(-90 66.5 82.4)">0</text>
<text x="68.5" y="83.6" transform="rotate(-90 68.5 83.6)">-0.03</text>
<text x="76.5" y="82.4" transform="rotate(-90 76.5 82.4)">0</text>
<text x="78.5" y="83.6" transform="rotate(-90 78.5 83.6)">-0.03</text>
<text x="96.5" y="82.4" transform="rotate(-90 96.5 82.4)">0</text>
<text x="98.5" y="83.6" transform="rotate(-90 98.5 83.6)">-0.03</text>
<text x="106.5" y="82.5" transform="rotate(-90 106.5 82.5)">+0.1</text>
<text x="108.5" y="82.6" transform="rotate(-90 108.5 82.6)">0</text>
<text x="116.5" y="82.4" transform="rotate(-90 116.5 82.4)">0</text>
<text x="118.5" y="83.6" transform="rotate(-90 118.5 83.6)">-0.05</text>
<text x="220.4" y="83.6" transform="rotate(-90 220.4 83.6)">0</text>
<text x="228.6" y="82.4" transform="rotate(-90 228.6 82.4)">0</text>
<text x="230.6" y="83.6" transform="rotate(-90 230.6 83.6)">-0.05</text>
<text x="281.5" y="83" transform="rotate(-90 281.5 83)">+0.03</text>
<text x="283.5" y="83.1" transform="rotate(-90 283.5 83.1)">0</text>
<text x="222.4" y="84.8" transform="rotate(-90 222.4 84.8)">-0.04</text>
<text x="340.7" y="126">+0.03</text>
<text x="340.7" y="128">0</text>
<text x="235.8" y="152.3">-0.04</text>
<text x="238.5" y="150.3">0</text>
</g>
<g font-size="1.3">
<text x="314.8" y="234.9">ST</text>
<text x="293.9" y="248.2">C</text>
</g>
</svg>
